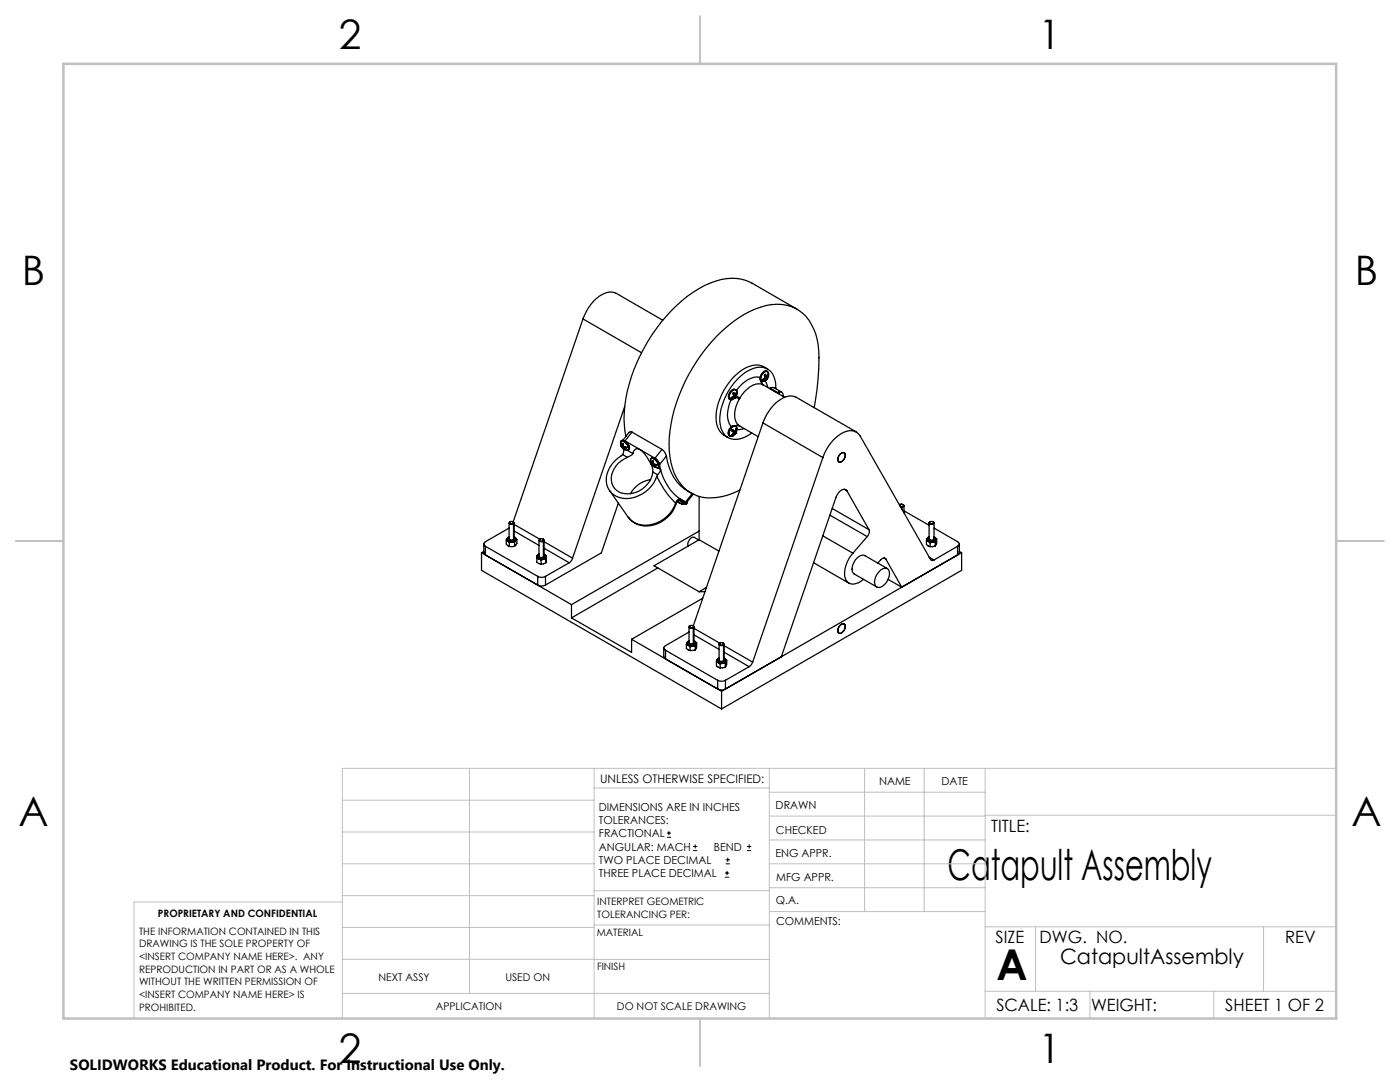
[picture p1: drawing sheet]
<svg xmlns="http://www.w3.org/2000/svg" width="279mm" height="216mm" viewBox="0 0 279 216" stroke-linecap="round" stroke-linejoin="round" font-family="sans-serif">
<g fill="none" stroke="#000" stroke-width=".2">
<path d="M133.1 167.1h.8M133.1 166.2h.8M133.5 165.8v.9M138.3 169.7h.8M138.3 168.9h.8M138.7 168.5v.8M144.7 175h.8M144.7 174.2h.8M144.8 172.4h.9M144.8 171.6h.9M145.1 173.8v.8M145.2 171.1v.9"/>
<path d="M149.1 169.7h.8M149.1 168.9h.8M149.5 168.5v.8"/>
</g>
<g fill="none" stroke="#c0c0c0" stroke-width=".2">
<path d="M68.3 159.7h50.3M93.7 153.3v44.9M118.6 153.3v49.9M118.6 157.2h34.9M153.5 153.3v49.9M153.5 158.1h43.1M172.5 153.3v28.6M184.4 153.3v28.6M196.6 153.3v49.9M266.7 153.3h-198.4v49.9M68.3 178.7h50.3M68.3 172.4h50.3"/>
<path d="M68.3 166h50.3M68.3 180h-41.6v23.2M118.6 177.7h35M153.5 167.6h43.1M153.5 162.8h43.1M153.5 172.4h43.1M153.5 177.1h43.1M196.6 162.7h70.1M68.3 198.2h85.2M68.3 191.4l85.2 .1M68.3 185.1h50.3M118.6 184.6h35"/>
<path d="M153.6 181.9h43M196.6 197.8h70.1M196.6 184.9h70.1M206.7 184.9v12.9M217.5 197.8v5.4M242.2 197.8v5.4M252.2 184.9v12.9"/>
</g>
<path d="M139.7 3.2v9.5M3.1 107.9h9.6M266.7 107.9h9.5M139.7 203.2v9.6" fill="none" stroke="#c0c0c0" stroke-width=".25"/>
<path d="M12.7 12.7h254v190.5h-254z" fill="none" stroke="#c0c0c0" stroke-width=".5"/>
<g fill="none" stroke="#000" stroke-width=".25">
<path d="M116.3 63.6a7.7 7.7 0 0 1 5.3-5.3l1.4 .2 9.3 5.4M116.3 63.6l-13.9 40.5M116.3 63.6l11.7 6.8M145.4 79.4l.3 .3-.2-.2M145.4 79.4l.1 .1M145.5 79.5h.1M145.9 79.8l-.3 .7a4.6 4.6 0 0 0 .4 4.7M146 79.4l-.4 .1M146.2 79.2l.2 .1M146.4 79v.1M146.4 79.3l-.4 .1M146.4 79.1h.1"/>
<path d="M146.4 79.1l.4 .2M146.4 78.6v.1l.4 .3M146.4 78.9l.4 .2M146.5 78.6l.4 .2M146.5 79.2l-.1 .1M146.5 79.2l.1 .1M146.5 79.2l-.2-.1 .3 .2M146.6 79.3v.2l.1-.1M146.6 79.3l.1 .1M146.6 78.6l.1 .1M146.6 78.6a.2 .2 0 0 0-.2-.2 .2 .2 0 0 0-.2 .2 .2 .2 0 0 0 .2 .2 .48 .48 0 0 1-.4 .5v.1M146.6 78.6l-.3-.1 .4 .2"/>
<path d="M146.8 79.3l-.1 .1M146.8 77.8a.9 .9 0 0 0-1.2 .7l-.3 .7 .1 .2M146.8 79.1v.2M146.8 79v.1M146.8 79.2l.7 .4M146.9 78.8l-.1 .2M146.9 78.4l.1 .1M147 79l.7 .4M147 78.4l-.3 .3M147 78.4v.1M147 78a1.22 1.22 0 0 1-1.3 1.7l-.1-.2M147 78l-.1-.1a1.18 1.18 0 0 0-1.4 1.3l.1 .3"/>
<path d="M147 78v.4M147 78l-.1-.2a1.35 1.35 0 0 0-1.4 1.7M147 78.5l-.1 .3M147.5 79.6a4.7 4.7 0 0 0-.3 5l.3 .3M147.7 79.4l-.2 .2M151.7 75.3a4.5 4.5 0 0 0-4.2 2l-.5 .6M151.7 75.8h.1M151.8 75.8l.1 .1M151.8 75.8l.1 .3M151.9 76l.1 .5 .3 .3M151.9 75.9l.1 .2h.5M152 76.1l.3 .7"/>
<path d="M152.3 76.8a2.85 2.85 0 0 0-3.2 .8l-1.4 1.8M152.3 76.8h.1M152.3 75.7l-.4 .2M152.3 76.8l4.3 2.5M152.5 75.5l.3 .1M152.6 75.5l-.3 .1v.1M152.6 75.5l.3 .1M152.7 76l.5 1.3M152.7 75.4h.1M152.8 75.6l-.4 .2-.1-.1M152.8 75.4l-.1 .1M152.8 75.4l.3 .2"/>
<path d="M152.8 74.9l-.1 .2 .4 .2M152.8 75.2l.3 .2M152.8 74.9l.4 .3M152.9 75.6h-.1M152.9 75.6h.1M152.9 75.6v.2l.1-.1M152.9 75.8l-.4 .3M152.9 75.7h.1M153 75h.1M153 75a.22 .22 0 0 0-.2-.3 .22 .22 0 0 0-.3 .2l.3 .3-.2 .3M153 75l-.4-.2 .4 .2M153.1 75.6l-.1 .1"/>
<path d="M153.1 74.1a1.25 1.25 0 0 0-1.4 1.7M153.1 75.4v.2M153.1 75.3v.1M153.2 73.6a3.9 3.9 0 0 0-4.9 .1 12 12 0 0 0-5.3 10.7 3.7 3.7 0 0 0 2.3 2.9M153.2 75.2l-.1 .1M153.2 74.8l.2 .1M153.3 74.8v-.2l-.3 .4M153.3 74.8l.1 .1M153.4 74.4a1.45 1.45 0 0 1-.9 1.7M153.4 74.4l-.2-.2a1.34 1.34 0 0 0-1.3 1.7M153.4 74.4l-.1 .4M153.4 74.4l-.2-.2a1.22 1.22 0 0 0-1.4 1.4v.2"/>
<path d="M153.4 74.9l-.2 .3M153.6 77.5l1.6 .9M153.6 77.5h.1M153.7 77.5l.8-.1 1.5 .8M153.7 77.5l1.5 .9M153.7 77.5h-.1M154.8 77.6a4 4 0 0 0-1.9-4.1 5.2 5.2 0 0 0-5.2 1.6 11.8 11.8 0 0 0-3.9 9.7 3.1 3.1 0 0 0 4.6 2.5l1.6-.9M155.5 78.2a.68 .68 0 0 1 .7 .2 .68 .68 0 0 1 .1 .7M155.5 78.2v.5M155.5 78.2l-.3 .2M159.1 61.7l-9-5.2a9.2 9.2 0 0 0-8.4 0 28.6 28.6 0 0 0-13.1 12.9 27.8 27.8 0 0 0-3.9 16.6l.2 1.1M121.6 97.9l3.8 5.4"/>
<path d="M123.9 88.3v.5M123.9 88.3l.1-.3 .5 .1 .6 .5 .3 .7M123.9 88.8l.1 .2M123.9 88.8v.1M123.9 88.9v-.1l.1 .2M123.9 88.9l.1 .1M124 88l-.1 .3M124 89a1.18 1.18 0 0 0 1.4 .7v-.4M124 89l.1 .2M124 88a1.49 1.49 0 0 1 1.5 1.2M124 89h.1M124 88.9v.1"/>
<path d="M124.1 87.9a1.36 1.36 0 0 1 1.4 1.8M124.1 87.9h.3l.5 .3 .7 .9M124.1 87.9l-.1 .1M124.1 88.9v-.4a.34 .34 0 0 1 .3 .5l.6 .3M124.1 88.9v.1M124.1 89.2l.1 .1M124.2 89.3l.1 .1M124.2 90.7a6 6 0 0 0-3.1 5.9 4.1 4.1 0 0 0 5.5 2.6 6.6 6.6 0 0 0 4.5-4.1M124.2 90.7l1 .6M124.3 89.4l.2 .2M124.4 88.7l-.3 .2M124.4 88.8l-.3 .2"/>
<path d="M124.4 89l-.3 .2M124.4 89.5l.1 .6-.3 .6M124.5 87.9l.2 .1M124.5 89.1l-.3 .2M124.5 89.4l.2 .3-.2-.1M124.5 89.4h.1M124.6 89.2l-.3 .2M124.6 89.6h-.1M124.7 81.1l-10.4 30.3M124.7 89.2l-.2 .2M124.7 88l3 1.7M124.8 89.2l-.2 .2"/>
<path d="M125 89.3v.1h-.4M125.2 89.9l1.1 .6M125.2 91.3a4.6 4.6 0 0 0-3 5.3 3.2 3.2 0 0 0 4 1.8 5.2 5.2 0 0 0 4.1-4.2M125.4 89.8h-.4M125.4 89.3h-.4M125.5 89.2l-.1 .1M125.5 89.2l-.1 .6M125.5 89.7l-.1 .1M125.6 89.1h.1M125.6 89.1l-.1 .6M125.6 86.3l-1.3 1.6M125.6 89.1l-.1 .1"/>
<path d="M126.1 86.2l-.5 .1M126.1 86.2l-1.4 1.8M126.1 86.2l6 3.5M126.3 90.5l-.1 .2-1 .6M127.7 89.7l-.8-.1-.4 .3-.2 .6M127.7 89.7l1.2 1.2 1 1.7M127.7 89.7l3 1.7M129.8 95.7a5.3 5.3 0 0 0-4 2.8M129.9 92.3l-.1-.3a.41 .41 0 0 1 .5-.5l.5 .3 .6 .9M129.9 92.3v.1M129.9 92.3v-.1l.2 .2M129.9 92.6l.4 1.1v.5"/>
<path d="M129.9 92.3h.1M129.9 92.6l.2 .1M129.9 92.4a1.2 1.2 0 0 0 1.5 .8v-.5M129.9 92.4l.2 .2M130 91.4l-.1 .3M130 91.4h.1a1.85 1.85 0 0 1 1.4 1.3M130 91.4a1.22 1.22 0 0 1 1.4 .9l.2 .3M130 92.4h-.1M130.1 91.4a1.25 1.25 0 0 1 1.5 1v.2M130.1 92.6l.1 .1M130.1 92.3v-.3a.27 .27 0 0 1 .3 .1 .27 .27 0 0 1 0 .3M130.1 92.3v.1"/>
<path d="M130.2 92.7l.1 .2M130.3 92.9l.2 .2M130.3 94.2l.9 .5M130.4 92.4v.2M130.4 92.2l-.3 .1M130.4 92.3l-.3 .1M130.4 92.4l-.3 .2M130.4 92.6l.5 .1 .1 .1M130.4 92.6l-.2 .1M130.5 92.9l.2 .3-.2-.1M130.5 92.9h.1M130.6 92.6l-.3 .3"/>
<path d="M130.6 93l-.1 .1M130.7 91.4l.6 .6 .3 .7M130.7 92.7l-.2 .2M130.8 92.7l-.2 .2M131 92.8v.1h-.4M131.1 95.1a19.1 19.1 0 0 0 3.7 5.3M131.1 93.3l.7 .4M131.2 94.7l-.1 .4M131.4 93.2l-.4 .1M131.4 92.7l-.4 .1M131.5 92.7h-.1M131.5 92.7l-.1 .5"/>
<path d="M131.5 93.2h-.1M131.6 92.6l-.1 .6M131.6 92.6l-.1 .1M131.6 92.6h.1M131.6 92.7l.2 1M131.8 93.7a10.1 10.1 0 0 0 3.9 5.8M131.8 93.7v.4l-.6 .6M132.1 89.7l.5 .4 .4 .9M132.1 89.7l-1.4 1.7M133 91a9.1 9.1 0 0 0 4.9 7.4M133 91l-1.4 1.7M135.6 99.8l.9 .5"/>
<path d="M135.7 99.5l.7 .4M135.7 99.5a1.09 1.09 0 0 0-.9 .9M135.7 99.8l.9 .5M135.9 99.8l.7 .4M136.1 99.8a.95 .95 0 0 0-1.2 .7M136.1 99.8l.3 .1M136.4 99.9l.4 .3M138.1 98.5l-1.3 1.7M138.4 98.6l-1.3 1.6M139.5 99.1v8.6M145.7 85.5h.1M145.6 87l.3 .1 .4-.1"/>
<path d="M145.7 85.5l.5-.4 .4-.2a1.32 1.32 0 0 0-1 2M145.7 85.5a.99 .99 0 0 0 0 1.5M145.7 85.5v.1M145.7 85.6l.1 .1M145.7 85.6a1.16 1.16 0 0 0-.1 1.4M145.8 85.7a.79 .79 0 0 0-.3 .7 .79 .79 0 0 0 .5 .7l.4-.2 .5-.4M145.8 85.7a.82 .82 0 0 1 1.2-.5l.1 .6-.2 .7M145.8 85.7l.4 .2M146 86.7l.1 .1M146 86.7l.2 .2M146.1 86.8l.1 .1M146.1 86.8h.1"/>
<path d="M146.2 85.9l-.1 .1 .3 .3M146.2 85.9l.1-.1 .2 .2M146.2 85.8l.3 .2M146.3 86.5l.2 .1M146.4 86.3v.1M146.4 85.9h.1M146.4 85.9v.1M146.4 85.9l.5 .2M146.4 86l.1 .2M146.4 86.4l.2 .1M146.4 86.3l.3 .2M146.4 86l.5 .3"/>
<path d="M146.4 86.4l-.4 .3M146.5 86.6l-.3 .3M146.5 86.2l-.1 .2M146.5 86.2l.4 .1M146.6 86.5l-.1 .1M146.7 86.5h-.1M146.7 85h.1M146.7 85.9l.2 .1M146.8 85.9l-.3 .1M146.8 85v.1M146.8 85.1a.78 .78 0 0 0-1.1 .5M146.8 85.1h.1"/>
<path d="M146.8 85.5l.2 .1M146.9 85.1l.2 .6 1.4-.2M146.9 86.5h-.2M146.9 86.3h.1M146.9 86.1v.2M146.9 86.5h.1M146.9 86v.1M146.9 86.3v.2M147 85.6l-.1 .4M147 85.6l-.1-.1-.1 .4M147.5 84.9l.1 .1M147.5 84.9l-.5-.1-.3 .2"/>
<path d="M147.6 85l-.7 .1M147.6 85l3.7 2.1M152.3 84.4a7.8 7.8 0 0 1 5.2-5.4l1.4 .3 12 6.9M152.3 84.4l11.9 6.9M152.3 84.4l-13.9 40.5M162.5 81.4a39.9 39.9 0 0 0 .6-13.6 8.6 8.6 0 0 0-5.3-6.7 10.7 10.7 0 0 0-8.2 1.1 31.6 31.6 0 0 0-14.1 16.7 24 24 0 0 0-1.6 13.4 8.2 8.2 0 0 0 7.1 7 12.7 12.7 0 0 0 6.6-1.5M164.2 91.3a7.8 7.8 0 0 1 5.2-5.4 2.23 2.23 0 0 1 2.3 1.1l14 24.6a.46 .46 0 0 0 .7 .1M164.2 91.3l-14 40.8M167.6 90.7a.66 .66 0 0 1 1.1-.1 1.46 1.46 0 0 1-1.1 1.7 .91 .91 0 0 1 0-1.6zM168.5 97.6l.5 .3M169 97.9a1.04 1.04 0 0 0-1.7 .5l-.4 .8-11 31.9-11.1 6.4M169 97.9l4.4 7.8"/>
<path d="M96.1 110.3l18 10.4M96.1 110.3v3.5l47.9 27.7M96.6 108.5v1.8l.3 .4M96.6 110l-.5 .3M96.9 109l10.4 6M96.9 110.7l10.4 6M96.9 109v1.7M101 107.7v.8l.6 .5M101 107.7l.3 .3M101.2 107.6l.1 .4M101.2 107.6a1.01 1.01 0 0 0 1.4 .5M101.2 107.5l-.2 .2"/>
<path d="M101.3 107.3l.3-.2-.3 .3-.1 .2zM101.3 108l.9 .2M101.3 108l.3 .3M101.6 104.4v3.1v-.1a.5 .5 0 0 0 .5 .4 .5 .5 0 0 0 .5-.4v.1M101.6 105.4l-4.7 2.7a.49 .49 0 0 0-.3 .4 .49 .49 0 0 0 .3 .5M101.6 107.2l-.2 .2a.68 .68 0 0 0 1.1 .4M101.6 108.3v.7M101.7 104.2a.43 .43 0 0 0 .2 .5 .43 .43 0 0 0 .6-.2M101.7 104.1v.1M101.8 104.1l.4-.1 .2 .2a.37 .37 0 0 1-.3 .3 .37 .37 0 0 1-.4-.3zM101.8 104.1l-.1 .1M102.2 108.2l-.6 .1"/>
<path d="M102.2 108.2h.5M102.4 104.1h.1M102.4 104.4l.1 .1M102.4 104.1l.2 .2-.1 .2M102.5 107.8l.1 .3M102.5 104.5v3.2M102.6 108.1l-.4 .1M102.6 107.2l.2 .3-.3 .3M102.6 107.2l.2 .4-.3 .2M102.6 104.4v3.1M102.6 104.6l5.1 3M102.6 105.9l5 2.9"/>
<path d="M102.7 109h-1.1M102.7 108.2v.8M102.9 107.9l-.3 .2M102.9 107.9l.1-.3-.4 .5M102.9 107.9l-.2 .3M102.9 107.5l.3 .2M103 107.6l-.4-.5 .3 .3 .1 .3M103.2 107.7v.7l-.5 .6M103.2 107.7l-.3 .2M107.1 111.4v.8l.9 .4M107.1 111.4l.5 .1M107.2 111.1v.2l.4 .2"/>
<path d="M107.2 111.1l-.1 .3M107.3 115a1.53 1.53 0 0 0 1.6 0M107.3 116.7a1.53 1.53 0 0 0 1.6 0M107.3 110.8l-.1 .3M107.3 115v1.7M107.4 110.7l-.2 .3a.98 .98 0 0 0 1.6 .4M107.4 110.7h.1M107.5 110.7l-.1 .1a.76 .76 0 0 0 1.3 .4M107.5 110.9l.1-.1a.52 .52 0 0 0 .5 .4 .52 .52 0 0 0 .5-.4v.1M107.6 111.5l.9 .1M107.6 107.8v3.1M107.6 111.5l.4 .3"/>
<path d="M107.6 110.6l-.1 .1M107.6 110.6l-.2 .1M107.7 107.6l-.1 .2 .1 .2h.7M107.8 107.6l-.1 .1 .1 .2h.6M107.8 107.6h.6h.1l-.1 .3M107.8 107.6h-.1M108 111.8v.8M108.4 107.6l.2 .2-.2 .2M108.4 107.9v.1M108.4 108v3.1M108.5 111.6l-.5 .2M108.6 110.6l.3 .2 .1 .3z"/>
<path d="M108.6 110.6l.2 .2-.1 .4M108.6 107.8v3.1M108.6 108.1l5.7 3.3M108.6 109.4l5 2.9M108.7 111.2l.1 .2M108.7 110.7v.5M108.8 111.4l-.3 .2M108.9 115v1.7M108.9 110.8l.1 .1M108.9 112.3l-.9 .3M108.9 111.5l-.4 .1M108.9 111.5v.8"/>
<path d="M108.9 111.3l-.1 .1M109 111.2l-.2 .2M109 111.2l-.1 .3M109 110.9l-.1 1.4M109 110.9v.3M113.6 112.3l-4.7 2.7M114.3 111.4l-.4 .6-.3 .3M123.4 100.4l-3.4 9.9-11.1 6.4M131.3 113.3l-17.2 10M134.8 100.4h.1a6.1 6.1 0 0 1-7.7 4.2 3.9 3.9 0 0 1-1.8-1.3M134.8 100.4a6.3 6.3 0 0 1-8 4l-.5-.3-.9-.8M135.3 100l.1 .2"/>
<path d="M135.4 100.2l-.2-.3 .5 .5h.4M135.4 100.2l.1 .1M135.5 100.2h-.1M135.9 100.5h.1M136 100.5h.1M136 100.6h.1M136.1 100.4l.1 .1M136.1 100.4v.2M136.1 100.4l-.1 .2M136.2 100.5h.1l-.2 .1M136.5 100.3l.5 .2-1 .1M136.5 100.3l-.3 .2"/>
<path d="M136.6 100.3h-.1M136.6 100.3l.4 .2M136.6 100.2l.5 .2M136.6 100.2v.1M136.6 100v.2M136.8 100.2h.3M137 100.5h-.1M137.1 100.2v.2M137.1 100.4l-.1 .1M139.4 107.7l-.9-.5a1.27 1.27 0 0 0-1.1 1.7M139.5 107.7l-9 5.2 9 5.2M139.5 106l-25.4 14.7"/>
<path d="M139.5 107.7l4 2.3M140.2 119.4l-14.2 8.2M140.7 118l-1.2 .1M141 117.2l-1.5 .9M162.4 112.3l7 4.1M164.2 106.9l6 3.5M165.6 102.8l7.5 4.3M166.1 101.5l7.3 4.2M170.2 110.4a5.6 5.6 0 0 0-1.4 5.4 1.79 1.79 0 0 0 2.5 .5l1-.7M173.1 107.1l-2.9 3.3M173.4 105.7a1.39 1.39 0 0 1-.3 1.4M175.5 114a1.14 1.14 0 0 1 1.8-.3 2.84 2.84 0 0 1-1.8 3.5 1.01 1.01 0 0 1-.9-1.5l.3-.9z"/>
<path d="M176.4 111.3l.4 .2M176.8 111.5a.67 .67 0 0 0-1.1 .3l-.5 .6M176.8 111.5l3.2 5.7M177.1 113.5l-4.5-2.6a2.12 2.12 0 0 0-2.4 1.8 1.43 1.43 0 0 0 .3 1.8l4.5 2.6M177.2 115.6l2.8 1.6M179.5 100.8a.42 .42 0 0 1 .5-.2 .42 .42 0 0 1 .3 .3l-.3 .2M179.6 100.6l-.1 .2M179.6 101l.4 .1M180 101.1v.5M180.2 100.6l.2 .4-.7 .2M180.4 102l5 2.8M180.4 100.9v1.5"/>
<path d="M184.9 107.8v.9l.7 .4M184.9 107.8l.3 .2M185 107.6l.2 .4M185 107.6a1.09 1.09 0 0 0 1.5 .4M185 107.5l-.1 .3M185.2 107.3l-.1 .1M185.2 108l1 .2M185.2 108l.4 .3M185.3 107.3l-.1 .2a.84 .84 0 0 0 1.2 .3M185.3 107.2l-.3 .4M185.3 107.2h.1l-.2 .3 .2 .2 .5 .2 .5-.2M185.3 107.5l.1-.1a.5 .5 0 0 0 .5 .4 .5 .5 0 0 0 .5-.4v.1"/>
<path d="M185.4 104.4a.57 .57 0 0 0 1 0M185.4 107.1l-.1 .1M185.4 104.4v3.1M185.4 111.2l1 .5M185.5 104.3a.49 .49 0 0 0 .8 0M185.5 104.3a.49 .49 0 0 1 .8 0M185.5 104.3l-.1 .1M185.6 104.1l-.2 .3M185.6 108.3v.8M186.2 108.2l-.6 .1M186.2 104.1l.2 .3M186.3 104.3l.1 .1"/>
<path d="M186.4 107.1l.3 .2 .1 .4M186.4 107.7l.1 .3M186.4 107.8l.1 .2M186.4 105.4l4.7 2.7a.47 .47 0 0 1 .4 .4 .47 .47 0 0 1-.4 .5M186.4 107.2l.2 .3-.2 .2M186.4 107.2l.2 .3-.2 .3M186.4 104.4v3.1M186.4 107.1l.4 .4v.3M186.5 108l-.3 .2M186.7 108.9l-1.1 .2M186.7 108.1l-.5 .1M186.7 108.1v.8"/>
<path d="M186.8 107.4l.1 .1M186.8 107.8l-.3 .2M186.8 107.8l-.1 .3M186.9 107.5v.8l-.2 .6M186.9 107.5l-.1 .3M191.1 109l-4.7 2.7M191.1 109v1.7M191.1 110.7l-11.1 6.5M191.5 108.5v1.8l-.4 .4M191.5 110l.4 .3M191.9 110.3l-47.9 27.6M191.9 110.3v3.5l-47.9 27.7"/>
<path d="M114.1 123.3l11.9 6.9v-2.6M114.1 120.7v2.6M126 127.6l18 10.3M132.5 129.3v1.7l.3 .5v-1.7M132.8 129.8l10.4 5.9M137 128.6v.8l.7 .4M137 128.6l.4 .2M137.1 128.4l.3 .4M137.1 128.4a1.09 1.09 0 0 0 1.5 .4M137.1 128.2v.2M137.1 128.2l-.1 .4M137.3 128l-.1 .1"/>
<path d="M137.4 128.8l.9 .1M137.4 128a.64 .64 0 0 0 .4 .7 .64 .64 0 0 0 .7-.2M137.4 128.8l.3 .2M137.4 127.9l-.3 .3M137.4 127.9l-.3 .5M137.4 127.9h.1l-.2 .3a.82 .82 0 0 0 1.2 .3M137.5 128.2v-.1a.5 .5 0 0 0 .5 .4 .5 .5 0 0 0 .5-.4l.1 .1M137.5 126.1l-4.7 2.7a.47 .47 0 0 0-.3 .5 .47 .47 0 0 0 .3 .5M137.5 125.1v3.1M137.5 127.9h-.1M137.5 127.8l-.1 .1M137.7 124.8l-.2 .3 .2 .2h.7"/>
<path d="M137.7 124.8l-.1 .2 .1 .2h.6M137.7 124.8h.6l.1 .2-.1 .2M137.7 129v.8M138.3 128.9l-.6 .1M138.3 124.8l.1 .1M138.3 125.2l.1 .1M138.4 124.9l.1 .2-.1 .2M138.4 125.3v3.1M138.5 127.8l.4 .6M138.5 127.9l.2 .1 .2 .4M138.5 128.5l.2 .3M138.5 128.5l.1 .3"/>
<path d="M138.5 127.9l.2 .3-.2 .3M138.5 125.1v3.1M138.5 125.4l5.1 2.9M138.5 126.7l5 2.9M138.7 128.8l-.4 .1M138.7 129.7l-1 .1M138.7 128.9h-.4M138.7 128.9v.8M138.9 128.2l.1 .1M138.9 128.5l-.2 .3M138.9 128.5l-.2 .4M138.9 128.4v.1"/>
<path d="M138.9 128.4l-.3 .4M139 128.3v.8l-.3 .6M139 128.3l-.1 .2M143 132v.9l.7 .4M143 132l.3 .2M143.1 131.8l.2 .4M143.1 131.8a1.09 1.09 0 0 0 1.5 .4M143.1 131.7v.1M143.1 131.7l-.1 .3M143.2 135.7v1.8a1.8 1.8 0 0 0 1.6 0M143.2 135.7a1.8 1.8 0 0 0 1.6 0M143.3 131.4l-.1 .1"/>
<path d="M143.3 132.2l1 .2M143.3 132.2l.4 .3M143.4 131.5a.64 .64 0 0 0 .4 .6 .64 .64 0 0 0 .7-.2M143.4 131.4l-.3 .3M143.4 131.4l-.3 .4M143.4 131.4h.1l-.2 .3a.8 .8 0 0 0 1.2 .2M143.4 131.7l.1-.1v.2l.3 .1h.6M143.5 128.6v3.1M143.5 131.3l-.1 .1M143.6 128.3a.44 .44 0 0 0 .2 .6 .44 .44 0 0 0 .6-.2M143.7 128.3l.4-.1 .3 .2a.37 .37 0 0 1-.4 .3 .37 .37 0 0 1-.4-.3zM143.7 128.3h-.1"/>
<path d="M143.7 132.5v.8M144 137.9v3.6M144.3 132.4l-.6 .1M144.3 128.3l.2 .2-.1 .2M144.3 128.6l.1 .1M144.4 128.7v3.2M144.5 131.9l.1 .3M144.5 131.4l.2 .3-.2 .2M144.5 128.6v3.1M144.5 128.8l5.7 3.3M144.5 130.1l5 2.9M144.5 131.7v-.1l-.1 .3"/>
<path d="M144.6 132.2l-.3 .2M144.7 133.1l-1 .2M144.7 132.3l-.4 .1M144.7 132.3v.8M144.8 135.7v1.8M144.9 131.6l.1 .1M144.9 132l-.3 .2M144.9 132l-.2 .3M144.9 131.8v-.2l-.4-.3 .4 .6M144.9 131.8v.2M144.9 131.8l-.3 .4M145 131.7v.8l-.3 .6"/>
<path d="M145 131.7l-.1 .3M149.5 133l-4.7 2.7M150.2 132.1l-.4 .7-.3 .2M167.6 124.9a.66 .66 0 0 1 1.1-.2 1.46 1.46 0 0 1-1.1 1.7 .9 .9 0 0 1 0-1.5z"/>
</g>
<g font-size="8.5">
<text x="189.1" y="175.5">Catapult Assembly</text>
<text x="198.9" y="195.5">A</text>
</g>
<g font-size="8.1">
<text x="67.6" y="9.7">2</text>
<text x="207.3" y="9.7">1</text>
<text x="4.4" y="57">B</text>
<text x="270.4" y="57">B</text>
<text x="3.7" y="164.9">A</text>
<text x="269.7" y="164.9">A</text>
<text x="67.6" y="212.2">2</text>
<text x="207.3" y="212.2">1</text>
</g>
<text font-size="4.2" x="211.6" y="192.4">CatapultAssembly</text>
<g font-size="3.4">
<text x="197.8" y="166">TITLE:</text>
<text x="198.7" y="188.1">SIZE</text>
<text x="207.5" y="188.1">DWG. NO.</text>
<text x="256.5" y="188.2">REV</text>
<text x="198.8" y="201.7">SCALE: 1:3</text>
<text x="217.7" y="201.8">WEIGHT:</text>
<text x="244.5" y="201.7">SHEET 1 OF 2</text>
</g>
<text font-size="3" x="14" y="213.5">SOLIDWORKS Educational Product. For Instructional Use Only.</text>
<text font-size="2.4" x="119.8" y="156.2">UNLESS OTHERWISE SPECIFIED:</text>
<g font-size="2.2">
<text x="119.5" y="161.8">DIMENSIONS ARE IN INCHES</text>
<text x="154.8" y="161.4">DRAWN</text>
<text x="175.4" y="156.6">NAME</text>
<text x="187.9" y="156.7">DATE</text>
<text x="119.5" y="164.4">TOLERANCES:</text>
<text x="119.5" y="167.1">FRACTIONAL</text>
<text x="154.9" y="166.3">CHECKED</text>
<text x="119.5" y="169.7">ANGULAR: MACH</text>
<text x="119.5" y="172.4">TWO PLACE DECIMAL</text>
<text x="142.5" y="169.7">BEND</text>
<text x="154.8" y="171">ENG APPR.</text>
<text x="119.5" y="175">THREE PLACE DECIMAL</text>
<text x="154.9" y="175.7">MFG APPR.</text>
<text x="154.9" y="180.4">Q.A.</text>
<text x="154.9" y="184.6">COMMENTS:</text>
</g>
<g font-size="2.1">
<text x="75.5" y="195.7">NEXT ASSY</text>
<text x="100.9" y="195.7">USED ON</text>
<text x="86.9" y="201.5">APPLICATION</text>
<text x="123.1" y="201.6">DO NOT SCALE DRAWING</text>
</g>
<g font-size="2">
<text x="31.5" y="182.9">PROPRIETARY AND CONFIDENTIAL</text>
<text x="119.2" y="180.6">INTERPRET GEOMETRIC</text>
<text x="119.2" y="183.1">TOLERANCING PER:</text>
<text x="27.8" y="186.5">THE INFORMATION CONTAINED IN THIS</text>
<text x="27.8" y="189">DRAWING IS THE SOLE PROPERTY OF</text>
<text x="27.8" y="191.6">&lt;INSERT COMPANY NAME HERE&gt;. ANY</text>
<text x="119.1" y="186.7">MATERIAL</text>
<text x="27.8" y="194.1">REPRODUCTION IN PART OR AS A WHOLE</text>
<text x="27.8" y="196.6">WITHOUT THE WRITTEN PERMISSION OF</text>
<text x="119.1" y="193.5">FINISH</text>
<text x="27.8" y="199.1">&lt;INSERT COMPANY NAME HERE&gt; IS</text>
<text x="27.8" y="201.7">PROHIBITED.</text>
</g>
</svg>
